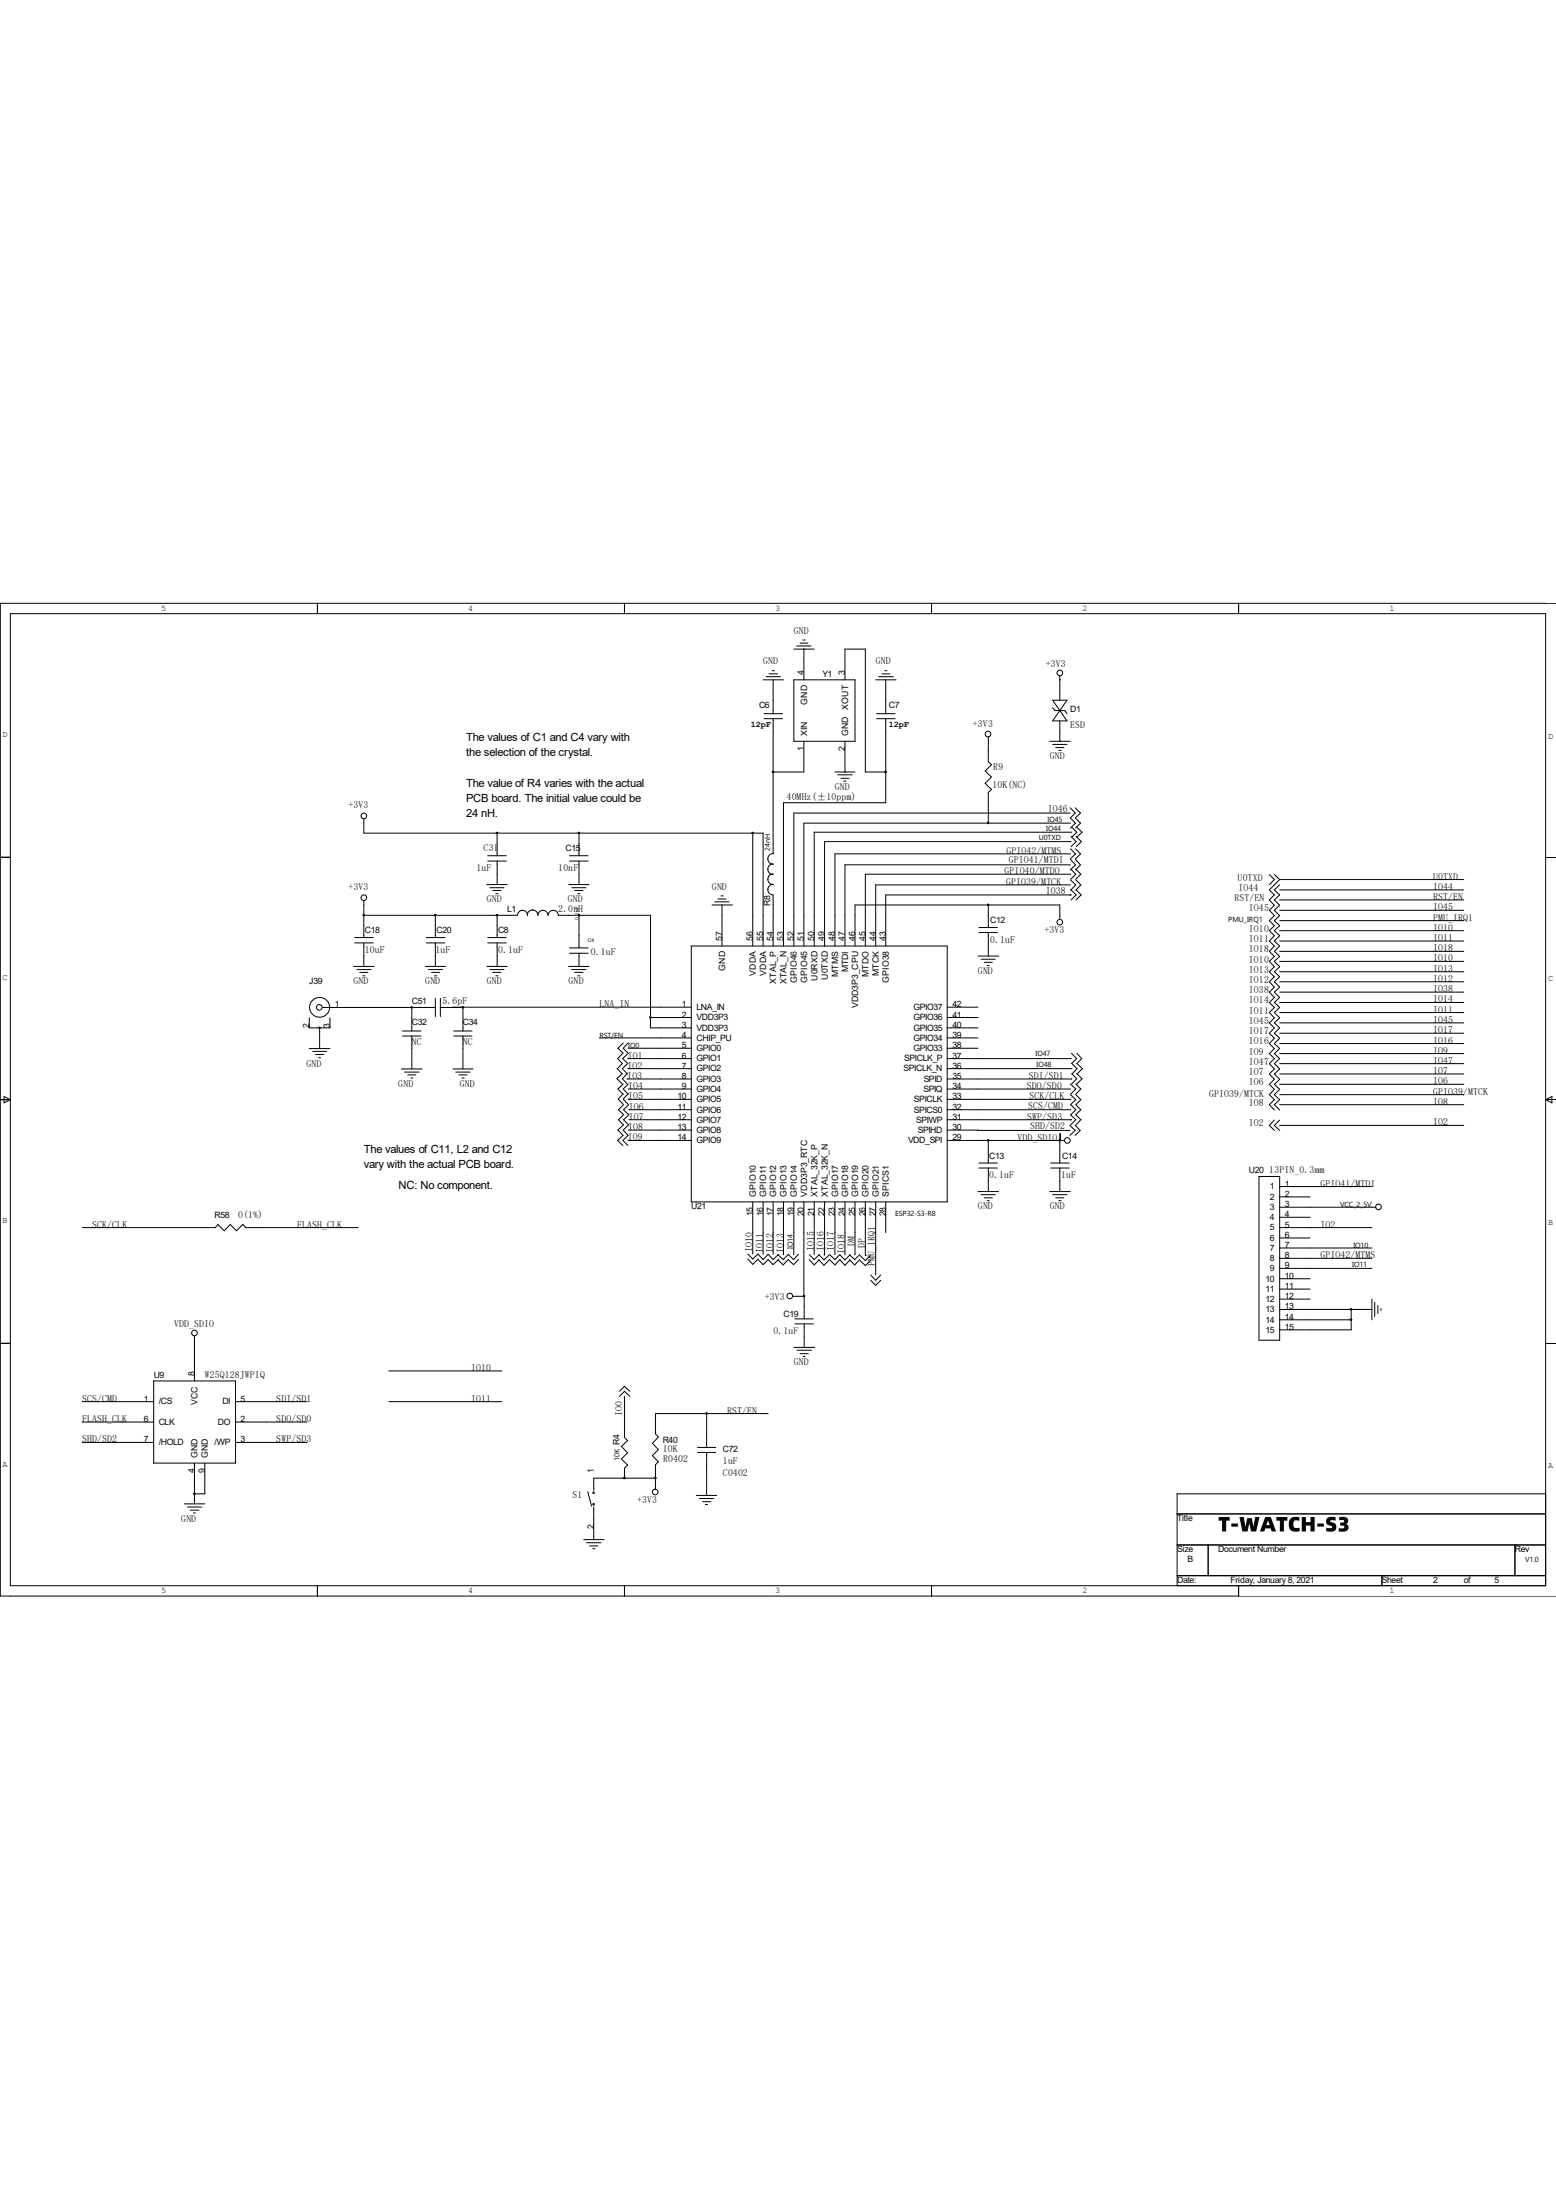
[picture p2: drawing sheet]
<svg xmlns="http://www.w3.org/2000/svg" width="210mm" height="297mm" viewBox="0 0 210 297" stroke-linecap="round" stroke-linejoin="round" font-family="sans-serif">
<g fill="none" stroke="#000" stroke-width=".13">
<path d="M1.4 82.8h207.2v131.3h-207.2zM42.8 81.4v1.4M84.3 81.4v1.4M103 91.8h2.7M103.1 96.4h2.5M103.1 97h2.5M103.4 91.4h1.9M103.8 91h1.1M104.2 90.6h.3M104.4 97v18.3a.61 .61 0 0 0-.8 .7M104.4 91.8v4.6M107.1 91.8h8.3v8.3h-8.3z"/>
<path d="M107.1 87.6h2.8M107.5 87.2h2M108 86.8h1.1M108.4 86.4h.3M108.5 87.6h.1M108.5 87.6v4.2M114 91.8v-4.2h2.8v16.6h2.7M118.2 91.8h2.7M118.3 96.4h2.5M118.3 97h2.5M118.6 91.4h2M119 91h1.1"/>
<path d="M119.4 90.6h.3M119.5 91.8v4.6M119.5 97v11.4h-13.8v19.3M125.7 81.4v1.4M133.4 99.5v3.3l.4 .5-.8 .8 .8 .8-.8 .8 .8 .9-.4 .4v4.1M142.1 95.5l.3 .4h1.3l.3 .5M142.1 94.5h1.9l-1.9 2.8h1.9zM143 95.9h.1M143 91.8h.1M143 91.2v3.3M143 97.3v2.8M167.2 81.4v1.4"/>
<path d="M210 81.4h-210v134.1h210M0 115.7h1.4M49.1 110.6v1.9h53.9v15.2M65.7 119.4h2.8M65.8 116.2h2.5M65.8 115.5h2.5M66.1 119.8h1.9M67.1 112.5v3M67.1 116.2v3.2M76.8 119.4h2.7M76.9 116.2h2.5M76.9 115.5h2.5"/>
<path d="M77.2 119.8h1.9M78.1 112.5v3M78.1 116.2v3.2M101.6 112.5v15.2M103.7 116a.6 .6 0 0 0 .7 .6 .72 .72 0 0 0-.8 .7M103.7 117.3a.61 .61 0 0 0 .7 .8M103.7 118.7a.6 .6 0 0 0 .7 .7 .72 .72 0 0 0-.8 .7M104.4 118a.61 .61 0 0 0-.8 .7M108.5 100.1v4.1h-4.1M112.7 104.2h2.7M113.1 104.6h1.9M113.5 105.1h1.1"/>
<path d="M113.9 105.5h.3M114 104.2h.1M114 100.1v4.1M141.7 100.1h2.7M142.1 100.5h1.9M142.5 100.9h1.1M142.9 101.3h.3M143 100.1h.1M144.4 109.8h-37.3v17.9M144.4 109.1l.7 .7-.7 .6M144.5 111.1h-36v16.6M144.5 115.3h-31.8v12.4"/>
<path d="M144.5 116.8h-30.5v10.9M144.5 119.5h-26.3v8.2M144.5 118.8l.7 .7-.7 .7M144.5 114.6l.7 .7-.7 .7M144.5 116l.7 .8-.7 .6M144.5 110.4l.7 .7-.7 .7M144.5 118h-27.7v9.7M144.5 117.3l.7 .7-.7 .7M144.6 113.6h-33.3v14.1M144.6 112.9l.6 .7-.6 .7M144.7 112.4h-34.8v15.3M144.7 111.7l.6 .7-.6 .6"/>
<path d="M145.1 109.1l.7 .7-.7 .6M145.2 114.6l.6 .7-.6 .7M145.2 116l.6 .8-.6 .6M145.2 110.4l.6 .7-.6 .7M145.2 118.8l.7 .7-.7 .7M145.2 117.3l.7 .7-.7 .7M145.2 112.9l.8 .7-.8 .7M145.3 111.7l.7 .7-.7 .6M171.3 118.1l.7 .6-.7 .8M172 118.1l.7 .6M172.7 118.7l-1.4 1.4 .7 .7-.7 .7 .7 .7-.7 .7 .7 .7-.7 .7 .7 .7-.7 .6 .7 .7-.7 .7 .7 .7-.7 .7 .7 .7-.7 .7 .7 .7-.7 .7 .7 .7-.7 .6 .7 .8-.7 .6 .7 .8-.7 .6 .7 .7-.7 .7 .7 .7-.7 .7 .7 .7-.7 .7 .7 .7-.7 .7 .7 .7-.7 .6 .7 .7-.7 .7 .7 .7-.7 .7 .7 .7-.7 .7 .7 .7-.7 .7 .7 .7-.7 .6 .7 .8M172.7 119.5l-.7 .6 .7 .7-.7 .7 .7 .7-.7 .7 .7 .7-.7 .7 .7 .7-.7 .6 .7 .7-.7 .7 .7 .7-.7 .7 .7 .7-.7 .7 .7 .7-.7 .7 .7 .7-.7 .6 .7 .8-.7 .6 .7 .8-.7 .6 .7 .7-.7 .7 .7 .7-.7 .7 .7 .7-.7 .7 .7 .7-.7 .7 .7 .7-.7 .6 .7 .7-.7 .7 .7 .7-.7 .7 .7 .7-.7 .7 .7 .7-.7 .7 .7 .7-.7 .6 .7 .8"/>
<path d="M172.7 118.7h24.9M208.6 115.7h1.4M41.7 137.4v1.4h2.8v-1.4M43.1 138.8v2.8M43.6 136h15.2M47.7 130.5h2.8M47.9 127.3h2.5M47.9 126.6h2.5M48.2 130.9h1.9M48.6 131.3h1.1M49 131.7h.2M49.1 123.6h20.7"/>
<path d="M49.1 121.6v5M49.1 127.3v3.2M54.3 139.2h2.5M54.3 139.9h2.5M55.6 136v3.2M55.6 139.9v4.4M57.4 130.5h2.8M57.5 127.3h2.5M57.5 126.6h2.5M57.8 130.9h1.9M58.3 131.3h1.1M58.6 131.7h.3"/>
<path d="M58.8 123.6v3M58.8 127.3v3.2M58.8 134.8v2.4M59.4 136h3.1v3.2M59.4 134.8v2.4M61.3 139.2h2.4M61.3 139.9h2.4M62.5 139.9v4.4M65.7 130.5h2.8M65.8 127.3h2.5M65.8 126.6h2.5M66.1 130.9h1.9"/>
<path d="M66.5 120.2h1.1M66.5 131.3h1.1M66.9 120.6h.3M66.9 131.7h.3M67.1 123.6v3M67.1 127.3v3.2M71.2 123.6a.68 .68 0 0 0-.7-.7 .68 .68 0 0 0-.7 .7M71.9 122.9a.72 .72 0 0 1 .7 .7 .68 .68 0 0 1 .7-.7 .68 .68 0 0 1 .7 .7M71.9 122.9a.63 .63 0 0 0-.7 .7M74 123.6a.68 .68 0 0 1 .7-.7 .68 .68 0 0 1 .7 .7h12.4v15.2h5.5M76.8 130.5h2.7M76.9 128.7h2.5"/>
<path d="M76.9 128h2.5M77.2 130.9h1.9M77.6 120.2h1.1M77.6 131.3h1.1M78 120.6h.3M78 131.7h.3M78.1 130.5h.1M78.1 123.6v4.4M78.1 128.7v1.8M87.8 137.4h5.5M93.3 127.7h34.5v34.6h-34.5zM93.3 136h-32.2"/>
<path d="M96.1 122.2h2.7M96.5 121.8h1.9M96.9 121.4h1.1M97.3 120.9h.3M97.5 122.2v5.5M103.7 120.1a.61 .61 0 0 0 .7 .7v6.9M127.8 136h4.2M127.8 137.4h4.2M127.8 138.8h4.2M132 129.1h2.8M132.1 125.9h2.5M132.1 125.2h2.5"/>
<path d="M132.4 129.5h1.9M132.8 129.9h1.1M133.3 130.3h.2M133.4 122.2v3M133.4 125.9v3.2M143 124.1v-1.9h-27.6v5.5M144.4 120.8h.1M144.6 120.8h-25.1v6.9M144.6 120.1l.6 .7-.6 .7M145.2 120.1l.7 .7-.7 .7M172.7 133.9h24.9M172.7 121.5h24.9"/>
<path d="M172.7 122.9h24.9M172.7 120.1h24.9M172.7 139.5h24.9M172.7 135.3h24.9M172.7 132.5h24.9M172.7 128.4h24.9M172.7 124.3h24.9M172.7 131.2h24.9M172.7 136.7h24.9M172.7 129.8h24.9M172.7 125.6h24.9M172.7 127h24.9"/>
<path d="M172.7 138.1h24.9M0 148.5h1.4M.6 148l.8 .5-.8 .4zM41.7 141.6h2.8M42.2 141.9h1.9M42.6 142.4h1.1M43 142.8h.3M54.2 144.3h2.8M54.6 144.7h2M55 145.1h1.1M55.5 145.5h.2M61.1 144.3h2.7"/>
<path d="M61.5 144.7h2M61.9 145.1h1.1M62.4 145.5h.3M80.9 140.1h12.4M84 144.9l-.7 .7 .7 .7M84 143.6l-.7 .7 .7 .7M84 142.2l-.6 .7 .6 .7M84.1 153.3l-.7 .7 .7 .6M84.1 151.9l-.7 .7 .7 .7M84.1 147.7l-.7 .7 .7 .7M84.1 146.3l-.7 .7 .7 .7M84.1 140.8l-.7 .7 .7 .7"/>
<path d="M84.2 149.1l-.7 .7 .7 .7-.7 .7 .7 .7M84.7 145.6l8.6 .1M84.7 144.9l-.7 .7 .7 .7M84.7 144.3h8.6M84.7 143.6l-.7 .7 .7 .7M84.8 142.9h.1M84.8 142.9h8.5M84.8 154h8.5M84.8 153.3l-.7 .7 .7 .6M84.8 142.2l-.8 .7 .8 .7M84.8 141.5h8.5M84.8 147h8.5"/>
<path d="M84.8 148.4h8.5M84.8 152.6h8.5M84.8 151.9l-.7 .7 .7 .7M84.8 147.7l-.7 .7 .7 .7M84.8 146.3l-.7 .7 .7 .7M84.8 140.8l-.7 .7 .7 .7M84.9 149.8h8.4M84.9 151.2h8.4M84.9 149.1l-.7 .7 .7 .7-.7 .7 .7 .7M127.8 141.5h4.2M127.8 142.9h16.8M127.8 144.3h16.9"/>
<path d="M127.8 147h16.7M127.8 148.4l16.7 .1M127.8 149.8h16.7M127.8 151.2h16.7M127.8 154h15.2M127.8 140.1h4.2M127.8 152.6h16.6M132.1 157.7h2.5M132.1 157h2.5M133.4 154v3M133.4 157.7v3.2M141.8 157.7h2.5"/>
<path d="M141.8 157h2.5M143 157.7v3.2M143.7 154h-.6v-.9h-.1v3.9M144.4 151.9l.7 .7-.7 .7M144.5 151.2h.1M144.5 147.8l.7 .7-.7 .6M144.5 150.5l.7 .7-.7 .7M144.5 146.3l.7 .7-.7 .7M144.5 149.1l.7 .7-.7 .7M144.6 142.2l.7 .7-.7 .7M144.7 145.6l-16.9 .1M144.7 144.9l.6 .7-.6 .7"/>
<path d="M144.7 143.6l.7 .7-.7 .7M145.1 151.9l.7 .7-.7 .7M145.2 147.8l.7 .7-.7 .6 .7 .7-.7 .7 .7 .7-.7 .7M145.2 146.3l.7 .7-.7 .7M145.3 144.9l.7 .7-.7 .7M145.3 142.2l.7 .7-.7 .7M145.4 143.6l.7 .7-.7 .7M169.9 158.8h2.8v22.1h-2.8zM172 151.2l-.7 .7 .7 .7M172.7 151.2l-.7 .7 .7 .7M172.7 147.8h24.9M172.7 140.9h24.9"/>
<path d="M172.7 146.4h24.9M172.7 151.9h24.9M172.7 142.2h24.9M172.7 145h24.9M172.7 149.1h24.9M172.7 143.6h24.9M208.6 148.5h1.4M208.6 148.5l.9-.5v.9zM11.1 165.7h17.9l.4-.4 .9 .9 .8-.9 .8 .9 .9-.9 .4 .4h15.1M100.9 170l.7 .7 .7-.7M100.9 169.3l.7 .7 .7-.7M101.6 162.3v7"/>
<path d="M102.3 170.1l.7 .6 .7-.6 .7 .6 .7-.6M102.3 169.3l.7 .8 .7-.8 .7 .8 .7-.8M103 162.3v7M104.4 162.3v7M105 170.1l.7 .7 .7-.7 .7 .6 .7-.6M105 169.4l.7 .7 .7-.7M105.7 162.3v7.1M106.4 169.3l.7 .8 .7-.8M107 175h1.5v3.1M107.1 162.3v7M107.3 178.7h2.5M107.3 178.1h2.5"/>
<path d="M108.5 162.3v12.7M108.5 178.7v3.2M109.2 170.1l.7 .7 .7-.7M109.2 169.4l.7 .7 .7-.7M109.9 162.3v7.1M110.5 170.1l.7 .7 .7-.7M110.5 169.4l.7 .7 .7-.7M111.3 162.3v7.1h-.1M112 170.1l.7 .7 .7-.7M112 169.4l.7 .7 .7-.7M112.7 162.3v7.1M113.4 170.1l.6 .7 .7-.7"/>
<path d="M113.4 169.4l.6 .7 .7-.7M114 162.3v7.1M114.6 170.1l.8 .7 .6-.7M114.6 169.4l.8 .7 .6-.7M115.4 162.3v7.1M116.1 170.2l.7 .7 .7-.7M116.1 169.5l.7 .7 .7-.7M116.8 169.5h.1M116.8 162.3v7.2M117.5 172.8l.7 .7 .7-.7M117.5 172.1l.7 .7 .7-.7M118.2 162.3v9.8"/>
<path d="M119.5 162.3v4.1M132 160.9h2.8M132.4 161.3h1.9M132.8 161.7h1.1M133.3 162.1h.2M141.7 160.9h2.7M142.1 161.3h1.9M142.5 161.7h1.1M142.9 162.1h.3M172.7 165.7h12.5M172.7 160.2h12.5M172.7 161.6h4.1"/>
<path d="M172.7 163h13M172.7 164.3h4.1M172.7 167.1h4.1M172.7 168.5h12.5M172.7 169.9h12.5M172.7 171.2h12.5M172.7 172.6h4.1M172.7 174h4.1M172.7 175.4h4.1M172.7 176.8h12.5M172.7 178.2h9.7M182.4 176.8v2.7h-9.7"/>
<path d="M185.2 175.4v2.8M185.5 175.8v2M186 176.2v1.1M186.4 176.7v.2M0 181.4h1.4M11.1 189.2h9.6M11.1 192h9.6M11.1 194.7h9.6M20.7 186.4h11.1v11.1h-11.1zM26.2 180.4v6M26.2 197.5v5.5M27.6 197.5v4.2h-1.4"/>
<path d="M31.8 189.2h9.6M31.8 192h9.6M31.8 194.7h9.6M52.5 189.2h15.2M52.5 185.1h15.2M83.6 187.8l.7-.6 .7 .6M83.6 188.5l.7-.7 .7 .7M84.3 199.6h.1M84.3 188.5v5.6l.4 .4-.8 .8 .8 .8-.8 .9 .8 .8-.4 .4v1.4M88.5 199.6h-8.4v1.6M94.1 195.4h2.5M94.1 196.1h2.5"/>
<path d="M95.4 190.8v4.6M95.4 196.1v5.8M103.7 190.8h-15.2v2.8l.4 .4-.8 .9 .8 .8-.8 .8 .8 .9-.4 .3v3.4M107.1 181.9h2.8M107.6 182.3h1.9M108 182.8h1.1M108.4 183.1h.3M208.6 181.4h1.4M24.9 203h2.7M25.3 203.5h1.9M25.7 203.9h1.1M26.1 204.3h.3"/>
<path d="M26.2 201.7h.1M42.8 214.1v1.4M78.8 207.9h2.7M79.2 208.3h1.9M79.3 201.4l.5 1.9M79.6 208.7h1.1M80 209.1h.3M80.1 203.5v4.4M84.3 214.1v1.4M94 201.9h2.7M94.4 202.3h2M94.8 202.7h1.1"/>
<path d="M95.2 203.1h.3M125.7 214.1v1.4M158.9 204.4h49.7M158.9 208.6h49.7M158.9 212.7h49.7M163.1 208.6v4.1M167.2 214.1v1.4M186.5 212.7v1.4M204.5 208.6v4.1M208.6 201.7h-49.7v12.4"/>
<circle cx="133.3" cy="99.1" r=".38"/>
<circle cx="143" cy="90.8" r=".38"/>
<circle cx="49.1" cy="110.2" r=".38"/>
<circle cx="43.1" cy="136" r=".38"/>
<circle cx="43.1" cy="136" r="1.34"/>
<circle cx="49.1" cy="121.2" r=".38"/>
<circle cx="143" cy="124.5" r=".38"/>
<circle cx="144.1" cy="154" r=".38"/>
<circle cx="26.2" cy="180" r=".38"/>
<circle cx="106.6" cy="175" r=".38"/>
<circle cx="186.1" cy="162.9" r=".38"/>
<circle cx="80.1" cy="203.1" r=".11"/>
<circle cx="80.1" cy="201.5" r=".11"/>
<circle cx="88.4" cy="201.4" r=".38"/>
</g>
<path d="M164.5 204.8h1.5v.5h-.5v1.5h-.6v-1.5h-.4zM166.2 205.7h.9v.4h-.9zM167.3 204.8h.6l.2 1.3 .2-1.1h.7l.2 1.1 .2-1.3h.6l-.4 2h-.7l-.3-1.1-.2 1.1h-.7zM170.8 204.8h.7l.7 2h-.6l-.1-.5h-.7l-.2 .5h-.5zM171.1 205.3l-.2 .6h.5zM172.3 204.8h1.5v.5h-.5v1.5h-.6v-1.5h-.4zM174.2 205a1.37 1.37 0 0 1 1.2-.2v.5a.54 .54 0 0 0-.7 0 .54 .54 0 0 0-.1 .7 .56 .56 0 0 0 .8 .2v.5a1 1 0 0 1-1.2-.1 1 1 0 0 1-.2-1.2zM175.7 204.8h.6v.7h.6v-.7h.5v2h-.5v-.8h-.6v.8h-.6zM177.8 205.7h.9v.4h-.9zM179.1 205a1.21 1.21 0 0 1 1.2-.2v.5l-.3-.1a.28 .28 0 0 0-.5 .2l.1 .1a.68 .68 0 0 1 .8 .8 .68 .68 0 0 1-1 .5l-.4-.1v-.5a.63 .63 0 0 0 .8 0l-.1-.2a.62 .62 0 0 1-.7-.3 .62 .62 0 0 1 .1-.7zM180.8 204.8h.3a.59 .59 0 0 1 .7 .1 .59 .59 0 0 1 0 .8h-.1a.55 .55 0 0 1 .3 .7 .55 .55 0 0 1-.7 .4l-.6-.1v-.4h.5a.22 .22 0 0 0 .2-.2 .22 .22 0 0 0-.3-.1h-.2v-.4h.1a.22 .22 0 0 0 .3-.1 .22 .22 0 0 0 0-.3l-.5 .1z" fill="#000"/>
<g fill="#000" stroke="#000" stroke-width=".13">
<circle cx="67.1" cy="112.5" r=".11"/>
<circle cx="78.1" cy="112.5" r=".11"/>
<circle cx="101.6" cy="112.5" r=".11"/>
<circle cx="104.3" cy="104.2" r=".11"/>
<circle cx="119.5" cy="104.2" r=".11"/>
<circle cx="133.4" cy="111.1" r=".11"/>
<circle cx="43.1" cy="138.7" r=".11"/>
<circle cx="49.1" cy="123.6" r=".11"/>
<circle cx="55.6" cy="136" r=".11"/>
<circle cx="58.7" cy="123.6" r=".11"/>
<circle cx="62.5" cy="136" r=".11"/>
<circle cx="67.1" cy="123.6" r=".11"/>
<circle cx="78.1" cy="123.6" r=".11"/>
<circle cx="87.8" cy="137.4" r=".11"/>
<circle cx="133.4" cy="122.2" r=".11"/>
<circle cx="133.4" cy="153.9" r=".11"/>
<circle cx="143" cy="153.9" r=".11"/>
<circle cx="108.5" cy="175" r=".11"/>
<circle cx="182.4" cy="176.8" r=".11"/>
<circle cx="182.4" cy="178.2" r=".11"/>
<circle cx="84.3" cy="199.5" r=".11"/>
<circle cx="88.5" cy="199.5" r=".11"/>
<circle cx="95.4" cy="190.8" r=".11"/>
<circle cx="26.2" cy="201.7" r=".11"/>
</g>
<g font-size="1.5">
<text x="62.9" y="100.1">The values of C1 and C4 vary with</text>
<text x="62.9" y="102.1">the selection of the crystal.</text>
<text x="62.9" y="106.2">The value of R4 varies with the actual</text>
<text x="62.9" y="108.2">PCB board. The initial value could be</text>
<text x="62.9" y="110.3">24 nH.</text>
<text x="49.1" y="155.6">The values of C11, L2 and C12</text>
<text x="49.1" y="157.6">vary with the actual PCB board.</text>
<text x="53.8" y="160.6">NC: No component.</text>
</g>
<g font-size="1.3">
<text x="103" y="89.7">GND</text>
<text x="107.1" y="85.6">GND</text>
<text x="118.2" y="89.7">GND</text>
<text x="141.1" y="90">+3V3</text>
<text x="131.3" y="98.1">+3V3</text>
<text x="144.4" y="98.3">ESD</text>
<text x="106.2" y="108">40MHz(±10ppm)</text>
<text x="112.7" y="106.6">GND</text>
<text x="133.9" y="106.4">10K(NC)</text>
<text x="134.1" y="103.9">R9</text>
<text x="141.7" y="102.4">GND</text>
<text x="47" y="109.1">+3V3</text>
<text x="141.4" y="109.6">IO46</text>
<text x="64.3" y="117.6">1uF</text>
<text x="65.3" y="114.9">C31</text>
<text x="75.4" y="117.6">10nF</text>
<text x="135.6" y="117.9">GPIO40/MTDO</text>
<text x="135.8" y="119.5">GPIO39/MTCK</text>
<text x="135.8" y="115.2">GPIO42/MTMS</text>
<text x="136.1" y="116.5">GPIO41/MTDI</text>
<text x="167" y="118.9">U0TXD</text>
<text x="193.4" y="118.7">U0TXD</text>
<text x="47" y="120.1">+3V3</text>
<text x="65.7" y="121.8">GND</text>
<text x="75.4" y="123.1">2.0nH</text>
<text x="76.6" y="121.8">GND</text>
<text x="96.1" y="120.1">GND</text>
<text x="141" y="125.9">+3V3</text>
<text x="141.1" y="120.7">IO38</text>
<text x="166.6" y="121.7">RST/EN</text>
<text x="167.2" y="120.3">IO44</text>
<text x="168.6" y="125.8">IO10</text>
<text x="168.6" y="123">IO45</text>
<text x="193.4" y="121.5">RST/EN</text>
<text x="193.4" y="122.9">IO45</text>
<text x="193.4" y="120.1">IO44</text>
<text x="193.4" y="124.3">PMU_IRQ1</text>
<text x="193.4" y="125.6">IO10</text>
<text x="49.2" y="128.7">10uF</text>
<text x="58.8" y="128.7">1uF</text>
<text x="67.2" y="128.7">0.1uF</text>
<text x="79.8" y="129">0.1uF</text>
<text x="132" y="131.4">GND</text>
<text x="133.6" y="127.3">0.1uF</text>
<text x="168.6" y="128.6">IO18</text>
<text x="168.6" y="130">IO10</text>
<text x="168.6" y="131.3">IO13</text>
<text x="168.6" y="127.2">IO11</text>
<text x="193.4" y="128.4">IO18</text>
<text x="193.4" y="131.2">IO13</text>
<text x="193.4" y="129.8">IO10</text>
<text x="193.4" y="127">IO11</text>
<text x="47.7" y="132.8">GND</text>
<text x="57.4" y="132.8">GND</text>
<text x="59.7" y="135.6">5.6pF</text>
<text x="65.7" y="132.8">GND</text>
<text x="76.8" y="132.8">GND</text>
<text x="80.9" y="136">LNA_IN</text>
<text x="168.6" y="136.9">IO11</text>
<text x="168.6" y="132.7">IO12</text>
<text x="168.6" y="134.1">IO38</text>
<text x="168.6" y="135.5">IO14</text>
<text x="193.4" y="133.9">IO38</text>
<text x="193.4" y="135.3">IO14</text>
<text x="193.4" y="132.5">IO12</text>
<text x="193.4" y="136.7">IO11</text>
<text x="55.6" y="141.1">NC</text>
<text x="62.5" y="141.1">NC</text>
<text x="84.8" y="142.9">IO1</text>
<text x="168.6" y="138.2">IO45</text>
<text x="168.6" y="139.6">IO17</text>
<text x="168.6" y="141">IO16</text>
<text x="168.6" y="142.4">IO9</text>
<text x="168.6" y="143.8">IO47</text>
<text x="193.4" y="140.9">IO16</text>
<text x="193.4" y="139.5">IO17</text>
<text x="193.4" y="142.2">IO9</text>
<text x="193.4" y="138.1">IO45</text>
<text x="193.4" y="143.6">IO47</text>
<text x="41.4" y="144.1">GND</text>
<text x="53.8" y="146.8">GND</text>
<text x="62.1" y="146.8">GND</text>
<text x="84.7" y="145.6">IO3</text>
<text x="84.7" y="144.3">IO2</text>
<text x="84.8" y="148.4">IO5</text>
<text x="84.8" y="147">IO4</text>
<text x="84.9" y="149.8">IO6</text>
<text x="138.6" y="147">SDO/SD0</text>
<text x="138.8" y="149.8">SCS/CMD</text>
<text x="138.9" y="145.6">SDI/SD1</text>
<text x="138.9" y="148.3">SCK/CLK</text>
<text x="163.2" y="148">GPIO39/MTCK</text>
<text x="168.6" y="146.5">IO6</text>
<text x="168.6" y="145.1">IO7</text>
<text x="168.6" y="149.3">IO8</text>
<text x="193.4" y="147.8">GPIO39/MTCK</text>
<text x="193.4" y="146.4">IO6</text>
<text x="193.4" y="145">IO7</text>
<text x="193.4" y="149.1">IO8</text>
<text x="84.8" y="154">IO9</text>
<text x="84.8" y="152.6">IO8</text>
<text x="84.9" y="151.2">IO7</text>
<text x="137.3" y="154">VDD_SDIO</text>
<text x="138.6" y="151.2">SWP/SD3</text>
<text x="139" y="152.4">SHD/SD2</text>
<text x="168.6" y="152.1">IO2</text>
<text x="193.4" y="151.9">IO2</text>
<text x="133.5" y="159">0.1uF</text>
<text x="143.2" y="159">1uF</text>
<text x="171.3" y="158.4">13PIN_0.3mm</text>
<text x="178.2" y="160.2">GPIO41/MTDI</text>
<text x="12.4" y="165.7">SCK/CLK</text>
<text x="32.1" y="164.4">0(1%)</text>
<text x="40.1" y="165.7">FLASH_CLK</text>
<text x="132" y="163.2">GND</text>
<text x="141.7" y="163.2">GND</text>
<text x="178.2" y="165.7">IO2</text>
<text x="101.5" y="169.1" transform="rotate(-90 101.5 169.1)">IO10</text>
<text x="103" y="169.2" transform="rotate(-90 103 169.2)">IO11</text>
<text x="104.4" y="169.1" transform="rotate(-90 104.4 169.1)">IO12</text>
<text x="105.8" y="169.1" transform="rotate(-90 105.8 169.1)">IO13</text>
<text x="109.9" y="169" transform="rotate(-90 109.9 169)">IO15</text>
<text x="111.2" y="169" transform="rotate(-90 111.2 169)">IO16</text>
<text x="112.6" y="169" transform="rotate(-90 112.6 169)">IO17</text>
<text x="114" y="169.3" transform="rotate(-90 114 169.3)">IO18</text>
<text x="115.3" y="168.2" transform="rotate(-90 115.3 168.2)">DM</text>
<text x="116.7" y="168.4" transform="rotate(-90 116.7 168.4)">DP</text>
<text x="118.1" y="171" transform="rotate(-90 118.1 171)">PMU_IRQ1</text>
<text x="178.2" y="169.9">GPIO42/MTMS</text>
<text x="23.5" y="179.1">VDD_SDIO</text>
<text x="103.2" y="175.6">+3V3</text>
<text x="63.6" y="185.1">IO10</text>
<text x="104.4" y="180.1">0.1uF</text>
<text x="107.1" y="184.2">GND</text>
<text x="11.1" y="192">FLASH_CLK</text>
<text x="11.1" y="189.2">SCS/CMD</text>
<text x="27.6" y="186.1">W25Q128JWPIQ</text>
<text x="37.3" y="192">SDO/SD0</text>
<text x="37.3" y="189.2">SDI/SD1</text>
<text x="63.6" y="189.2">IO11</text>
<text x="84" y="191.1" transform="rotate(-90 84 191.1)">IO0</text>
<text x="98.1" y="190.8">RST/EN</text>
<text x="11.1" y="194.7">SHD/SD2</text>
<text x="37.3" y="194.7">SWP/SD3</text>
<text x="89.5" y="196">10K</text>
<text x="89.5" y="197.4">R0402</text>
<text x="97.6" y="197.6">1uF</text>
<text x="77.3" y="202.2">S1</text>
<text x="86" y="202.9">+3V3</text>
<text x="97.6" y="199.3">C0402</text>
<text x="24.5" y="205.5">GND</text>
</g>
<g font-size="1.2">
<text x="21.8" y="82.5">5</text>
<text x="63.2" y="82.5">4</text>
<text x="104.6" y="82.5">3</text>
<text x="146.1" y="82.5">2</text>
<text x="187.5" y="82.5">1</text>
<text x="102.4" y="95.5">C6</text>
<text x="108.5" y="91.1" transform="rotate(-90 108.5 91.1)">4</text>
<text x="108.9" y="95.1" transform="rotate(-90 108.9 95.1)">GND</text>
<text x="111" y="91.4">Y1</text>
<text x="114" y="91.1" transform="rotate(-90 114 91.1)">3</text>
<text x="114.5" y="95.8" transform="rotate(-90 114.5 95.8)">XOUT</text>
<text x="120" y="95.5">C7</text>
<text x=".3" y="99.5">D</text>
<text x="101.3" y="98.1">12pF</text>
<text x="108.5" y="101.4" transform="rotate(-90 108.5 101.4)">1</text>
<text x="108.9" y="99.4" transform="rotate(-90 108.9 99.4)">XIN</text>
<text x="114" y="101.4" transform="rotate(-90 114 101.4)">2</text>
<text x="114.5" y="99.4" transform="rotate(-90 114.5 99.4)">GND</text>
<text x="120" y="98.1">12pF</text>
<text x="144.4" y="96.2">D1</text>
<text x="209" y="99.7">D</text>
<text x="76.3" y="114.9">C15</text>
<text x="49.2" y="125.9">C18</text>
<text x="58.9" y="125.9">C20</text>
<text x="67.2" y="125.9">C8</text>
<text x="68.5" y="123.1">L1</text>
<text x="104" y="122.3" transform="rotate(-90 104 122.3)">R8</text>
<text x="133.6" y="124.5">C12</text>
<text x="97.5" y="127" transform="rotate(-90 97.5 127)">57</text>
<text x="97.9" y="131" transform="rotate(-90 97.9 131)">GND</text>
<text x="101.6" y="127" transform="rotate(-90 101.6 127)">56</text>
<text x="102" y="131.7" transform="rotate(-90 102 131.7)">VDDA</text>
<text x="103" y="127" transform="rotate(-90 103 127)">55</text>
<text x="103.4" y="131.7" transform="rotate(-90 103.4 131.7)">VDDA</text>
<text x="104.4" y="127" transform="rotate(-90 104.4 127)">54</text>
<text x="105.7" y="127" transform="rotate(-90 105.7 127)">53</text>
<text x="107.1" y="127" transform="rotate(-90 107.1 127)">52</text>
<text x="108.5" y="127" transform="rotate(-90 108.5 127)">51</text>
<text x="109.9" y="127" transform="rotate(-90 109.9 127)">50</text>
<text x="111.3" y="127" transform="rotate(-90 111.3 127)">49</text>
<text x="112.7" y="127" transform="rotate(-90 112.7 127)">48</text>
<text x="113.1" y="131.9" transform="rotate(-90 113.1 131.9)">MTMS</text>
<text x="114" y="127" transform="rotate(-90 114 127)">47</text>
<text x="114.5" y="131.3" transform="rotate(-90 114.5 131.3)">MTDI</text>
<text x="115.4" y="127" transform="rotate(-90 115.4 127)">46</text>
<text x="116.8" y="127" transform="rotate(-90 116.8 127)">45</text>
<text x="117.2" y="131.9" transform="rotate(-90 117.2 131.9)">MTDO</text>
<text x="118.2" y="127" transform="rotate(-90 118.2 127)">44</text>
<text x="118.6" y="131.7" transform="rotate(-90 118.6 131.7)">MTCK</text>
<text x="119.5" y="127" transform="rotate(-90 119.5 127)">43</text>
<text x=".3" y="132.3">C</text>
<text x="41.7" y="132.8">J39</text>
<text x="45.2" y="136">1</text>
<text x="55.6" y="135.6">C51</text>
<text x="92" y="136">1</text>
<text x="92" y="137.4">2</text>
<text x="94" y="136.4">LNA_IN</text>
<text x="94" y="137.8">VDD3P3</text>
<text x="104.8" y="132.8" transform="rotate(-90 104.8 132.8)">XTAL_P</text>
<text x="106.2" y="132.8" transform="rotate(-90 106.2 132.8)">XTAL_N</text>
<text x="107.6" y="132.7" transform="rotate(-90 107.6 132.7)">GPIO46</text>
<text x="108.9" y="132.7" transform="rotate(-90 108.9 132.7)">GPIO45</text>
<text x="110.3" y="132.4" transform="rotate(-90 110.3 132.4)">U0RXD</text>
<text x="111.7" y="132.3" transform="rotate(-90 111.7 132.3)">U0TXD</text>
<text x="115.8" y="136.1" transform="rotate(-90 115.8 136.1)">VDD3P3_CPU</text>
<text x="120" y="132.7" transform="rotate(-90 120 132.7)">GPIO38</text>
<text x="123.3" y="137.8">GPIO36</text>
<text x="123.3" y="136.4">GPIO37</text>
<text x="128.6" y="137.4">41</text>
<text x="128.6" y="136">42</text>
<text x="209" y="132.5">C</text>
<text x="41.7" y="138.7" transform="rotate(-90 41.7 138.7)">2</text>
<text x="44.5" y="138.7" transform="rotate(-90 44.5 138.7)">3</text>
<text x="55.6" y="138.4">C32</text>
<text x="62.5" y="138.4">C34</text>
<text x="92" y="138.8">3</text>
<text x="92" y="141.5">5</text>
<text x="92" y="142.9">6</text>
<text x="92" y="140.1">4</text>
<text x="94" y="139.1">VDD3P3</text>
<text x="94" y="141.9">GPIO0</text>
<text x="94" y="143.3">GPIO1</text>
<text x="94" y="140.5">CHIP_PU</text>
<text x="122" y="143.3">SPICLK_P</text>
<text x="123.3" y="141.9">GPIO33</text>
<text x="123.3" y="140.5">GPIO34</text>
<text x="123.3" y="139.1">GPIO35</text>
<text x="128.6" y="142.9">37</text>
<text x="128.6" y="141.5">38</text>
<text x="128.6" y="140.1">39</text>
<text x="128.6" y="138.8">40</text>
<text x="91.4" y="148.4">10</text>
<text x="91.4" y="149.8">11</text>
<text x="92" y="144.3">7</text>
<text x="92" y="145.7">8</text>
<text x="92" y="147">9</text>
<text x="94" y="144.7">GPIO2</text>
<text x="94" y="146.1">GPIO3</text>
<text x="94" y="147.4">GPIO4</text>
<text x="94" y="148.8">GPIO5</text>
<text x="122" y="144.7">SPICLK_N</text>
<text x="123.4" y="148.8">SPICLK</text>
<text x="124.6" y="147.4">SPIQ</text>
<text x="124.7" y="146.1">SPID</text>
<text x="128.6" y="149.8">32</text>
<text x="128.6" y="147">34</text>
<text x="128.6" y="145.7">35</text>
<text x="128.6" y="148.4">33</text>
<text x="128.6" y="144.3">36</text>
<text x="91.4" y="151.2">12</text>
<text x="91.4" y="152.6">13</text>
<text x="91.4" y="154">14</text>
<text x="94" y="150.2">GPIO6</text>
<text x="94" y="151.6">GPIO7</text>
<text x="94" y="153">GPIO8</text>
<text x="94" y="154.3">GPIO9</text>
<text x="122.6" y="154.3">VDD_SPI</text>
<text x="123.4" y="150.2">SPICS0</text>
<text x="123.7" y="151.6">SPIWP</text>
<text x="123.9" y="153">SPIHD</text>
<text x="128.6" y="154">29</text>
<text x="128.6" y="151.2">31</text>
<text x="128.6" y="152.6">30</text>
<text x="102" y="161.6" transform="rotate(-90 102 161.6)">GPIO10</text>
<text x="103.4" y="161.6" transform="rotate(-90 103.4 161.6)">GPIO11</text>
<text x="104.8" y="161.6" transform="rotate(-90 104.8 161.6)">GPIO12</text>
<text x="106.2" y="161.6" transform="rotate(-90 106.2 161.6)">GPIO13</text>
<text x="107.6" y="161.6" transform="rotate(-90 107.6 161.6)">GPIO14</text>
<text x="108.9" y="161.6" transform="rotate(-90 108.9 161.6)">VDD3P3_RTC</text>
<text x="110.3" y="161.6" transform="rotate(-90 110.3 161.6)">XTAL_32K_P</text>
<text x="111.7" y="161.6" transform="rotate(-90 111.7 161.6)">XTAL_32K_N</text>
<text x="113.1" y="161.6" transform="rotate(-90 113.1 161.6)">GPIO17</text>
<text x="114.5" y="161.6" transform="rotate(-90 114.5 161.6)">GPIO18</text>
<text x="115.8" y="161.6" transform="rotate(-90 115.8 161.6)">GPIO19</text>
<text x="117.2" y="161.6" transform="rotate(-90 117.2 161.6)">GPIO20</text>
<text x="118.6" y="161.6" transform="rotate(-90 118.6 161.6)">GPIO21</text>
<text x="120" y="161.6" transform="rotate(-90 120 161.6)">SPICS1</text>
<text x="133.5" y="156.5">C13</text>
<text x="143.3" y="156.5">C14</text>
<text x="168.6" y="158.4">U20</text>
<text x="171.4" y="160.6">1</text>
<text x="171.4" y="162">2</text>
<text x="173.4" y="160.2">1</text>
<text x="173.4" y="161.6">2</text>
<text x=".3" y="165.1">B</text>
<text x="29" y="164.4">R58</text>
<text x="93.3" y="163.2">U21</text>
<text x="101.6" y="164.2" transform="rotate(-90 101.6 164.2)">15</text>
<text x="103" y="164.2" transform="rotate(-90 103 164.2)">16</text>
<text x="104.4" y="164.2" transform="rotate(-90 104.4 164.2)">17</text>
<text x="105.7" y="164.2" transform="rotate(-90 105.7 164.2)">18</text>
<text x="107.1" y="164.2" transform="rotate(-90 107.1 164.2)">19</text>
<text x="108.5" y="164.2" transform="rotate(-90 108.5 164.2)">20</text>
<text x="109.9" y="164.2" transform="rotate(-90 109.9 164.2)">21</text>
<text x="111.3" y="164.2" transform="rotate(-90 111.3 164.2)">22</text>
<text x="112.7" y="164.2" transform="rotate(-90 112.7 164.2)">23</text>
<text x="114" y="164.2" transform="rotate(-90 114 164.2)">24</text>
<text x="115.4" y="164.2" transform="rotate(-90 115.4 164.2)">25</text>
<text x="116.8" y="164.2" transform="rotate(-90 116.8 164.2)">26</text>
<text x="118.2" y="164.2" transform="rotate(-90 118.2 164.2)">27</text>
<text x="119.5" y="164.2" transform="rotate(-90 119.5 164.2)">28</text>
<text x="171.4" y="163.4">3</text>
<text x="171.4" y="164.7">4</text>
<text x="171.4" y="166.1">5</text>
<text x="171.4" y="167.5">6</text>
<text x="173.4" y="163">3</text>
<text x="173.4" y="164.3">4</text>
<text x="173.4" y="165.7">5</text>
<text x="173.4" y="167.1">6</text>
<text x="209" y="165.4">B</text>
<text x="170.8" y="173">10</text>
<text x="171.4" y="168.9">7</text>
<text x="171.4" y="170.3">8</text>
<text x="171.4" y="171.6">9</text>
<text x="173.4" y="168.5">7</text>
<text x="173.4" y="169.9">8</text>
<text x="173.4" y="171.2">9</text>
<text x="173.4" y="172.6">10</text>
<text x="105.7" y="177.8">C19</text>
<text x="170.8" y="174.4">11</text>
<text x="170.8" y="175.8">12</text>
<text x="170.8" y="177.2">13</text>
<text x="170.8" y="178.6">14</text>
<text x="170.8" y="179.9">15</text>
<text x="173.4" y="174">11</text>
<text x="173.4" y="175.4">12</text>
<text x="173.4" y="176.8">13</text>
<text x="173.4" y="178.2">14</text>
<text x="173.4" y="179.5">15</text>
<text x="26.2" y="185.8" transform="rotate(-90 26.2 185.8)">8</text>
<text x="19.4" y="189.2">1</text>
<text x="19.4" y="192">6</text>
<text x="20.7" y="186.1">U9</text>
<text x="21.4" y="189.6">/CS</text>
<text x="26.7" y="189.7" transform="rotate(-90 26.7 189.7)">VCC</text>
<text x="30" y="189.6">DI</text>
<text x="32.5" y="192">2</text>
<text x="32.5" y="189.2">5</text>
<text x=".3" y="198">A</text>
<text x="19.4" y="194.7">7</text>
<text x="21.4" y="192.4">CLK</text>
<text x="21.4" y="195.1">/HOLD</text>
<text x="26.7" y="196.8" transform="rotate(-90 26.7 196.8)">GND</text>
<text x="28.1" y="196.8" transform="rotate(-90 28.1 196.8)">GND</text>
<text x="29" y="195.1">/WP</text>
<text x="29.4" y="192.4">DO</text>
<text x="32.5" y="194.7">3</text>
<text x="83.6" y="195.1" transform="rotate(-90 83.6 195.1)">R4</text>
<text x="89.5" y="194.8">R40</text>
<text x="97.6" y="196">C72</text>
<text x="26.2" y="198.8" transform="rotate(-90 26.2 198.8)">4</text>
<text x="27.6" y="198.8" transform="rotate(-90 27.6 198.8)">9</text>
<text x="80.1" y="198.9" transform="rotate(-90 80.1 198.9)">1</text>
<text x="209" y="198.1">A</text>
<text x="80.1" y="206.4" transform="rotate(-90 80.1 206.4)">2</text>
<text x="158.9" y="205.4">Title</text>
<text x="158.9" y="209.6">Size</text>
<text x="164.4" y="209.6">Document Number</text>
<text x="204.5" y="209.6">Rev</text>
<text x="21.8" y="215.1">5</text>
<text x="63.2" y="215.1">4</text>
<text x="104.6" y="215.1">3</text>
<text x="146.1" y="215.1">2</text>
<text x="158.9" y="213.7">Date:</text>
<text x="160.3" y="210.9">B</text>
<text x="166.1" y="213.7">Friday, January 8, 2021</text>
<text x="186.5" y="213.7">Sheet</text>
<text x="187.5" y="215.1">1</text>
<text x="193.4" y="213.7">2</text>
<text x="197.6" y="213.7">of</text>
<text x="201.7" y="213.7">5</text>
</g>
<g font-size="1">
<text x="140.2" y="113.5">U0TXD</text>
<text x="141.2" y="112.2">IO44</text>
<text x="141.4" y="110.9">IO45</text>
<text x="104" y="114.9" transform="rotate(-90 104 114.9)">24nH</text>
<text x="165.8" y="124.4">PMU_IRQ1</text>
<text x="80.9" y="140.1">RST/EN</text>
<text x="84.8" y="141.5">IO0</text>
<text x="139.8" y="142.6">IO47</text>
<text x="139.9" y="144.1">IO48</text>
<text x="120.8" y="164.2">ESP32-S3-R8</text>
<text x="180.9" y="163">VCC_2_5V</text>
<text x="107" y="168.7" transform="rotate(-90 107 168.7)">IO14</text>
<text x="182.5" y="171.1">IO11</text>
<text x="182.7" y="168.5">IO10</text>
<text x="83.6" y="197.3" transform="rotate(-90 83.6 197.3)">10K</text>
<text x="205.9" y="210.9">V1.0</text>
</g>
<text font-size=".8" x="78.1" y="124.2" transform="rotate(-90 78.1 124.2)">0.1uF</text>
<text font-size=".7" x="79.3" y="127.1">C4</text>
</svg>
